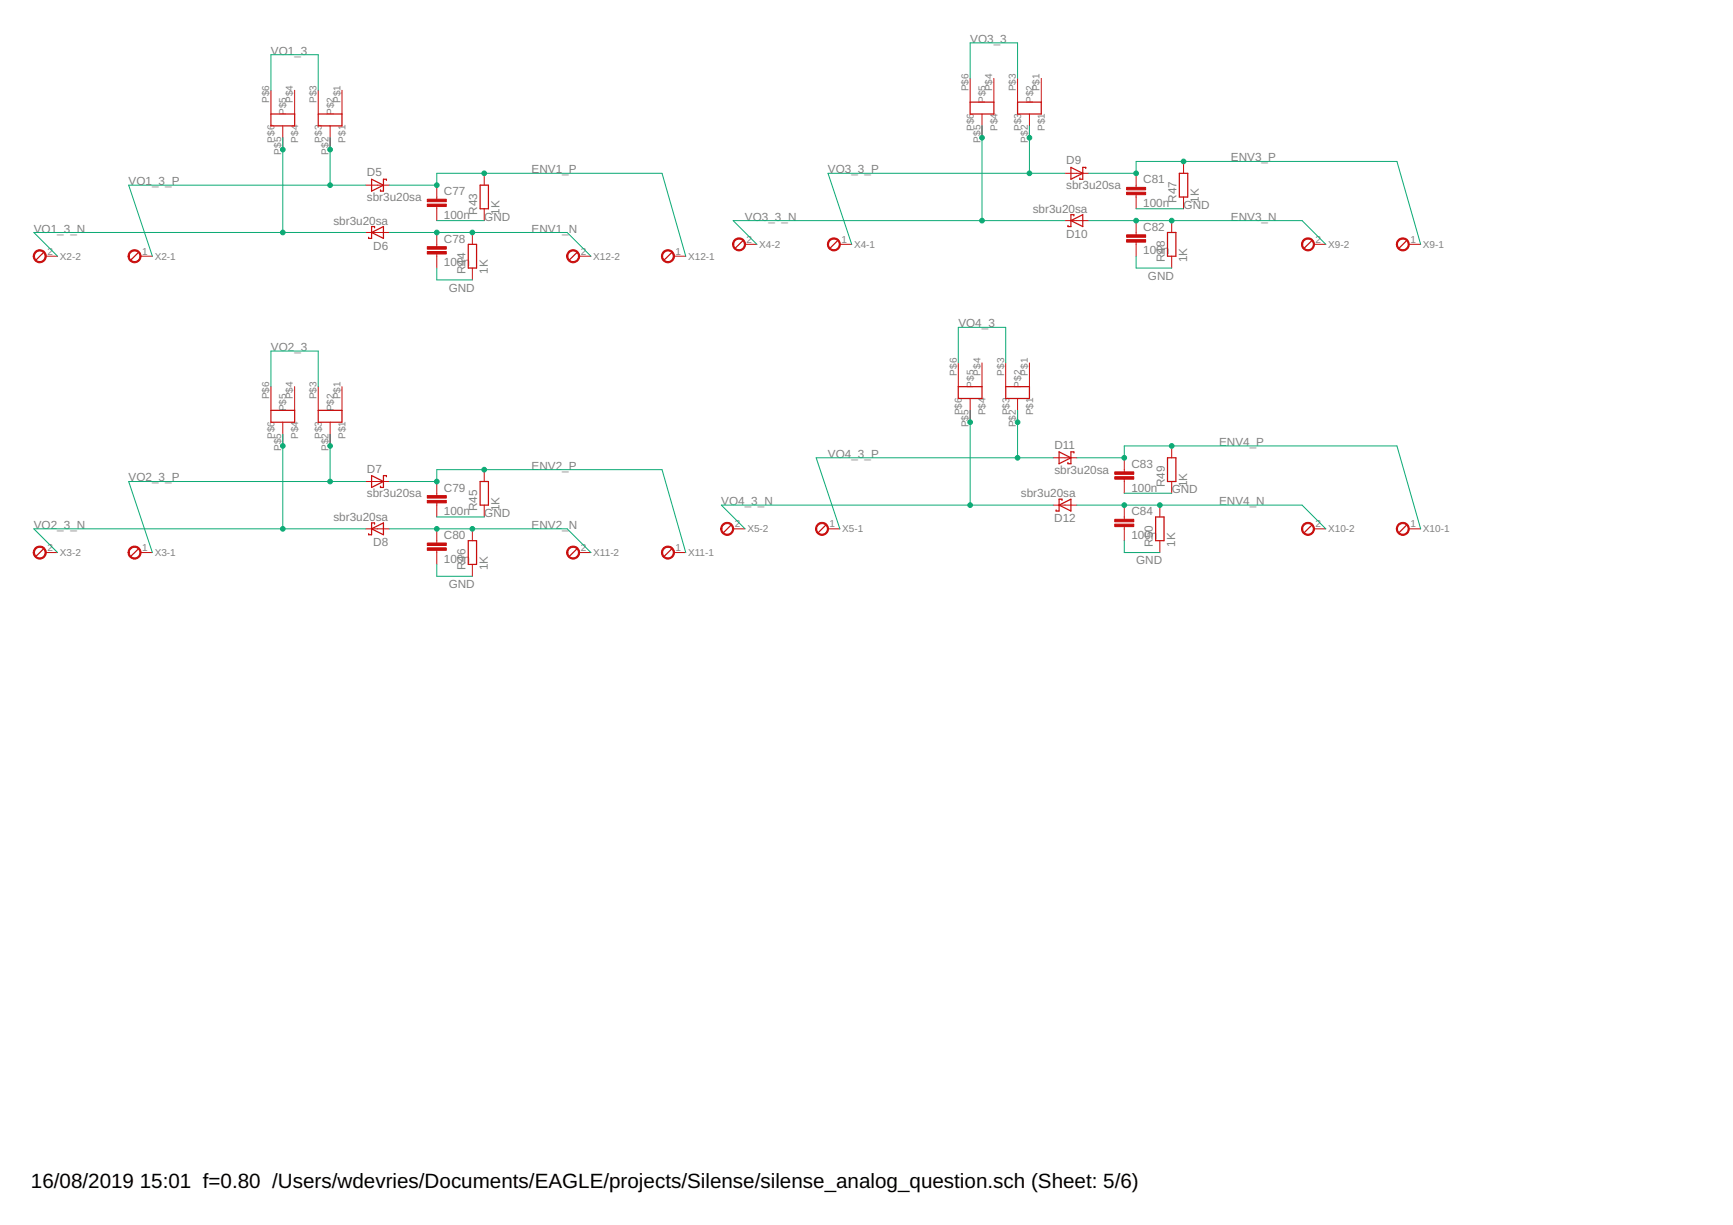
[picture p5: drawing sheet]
<svg xmlns="http://www.w3.org/2000/svg" width="297mm" height="210mm" viewBox="0 0 297 210" stroke-linecap="round" stroke-linejoin="round" font-family="sans-serif">
<g fill="none" stroke="#c90d0c" stroke-width=".21">
<path d="M46.4 19.5h4.1v2.1h-4.1zM54.5 19.5h4.1v2.1h-4.1zM166.3 17.5h4v2h-4zM174.4 17.5h4.1v2h-4.1zM63.7 30.7l2 1-2 1zM63.7 39.8l2-1v2.1zM64.2 39v-.2h-.5v2.1h-.5v-.2M66.2 30.9v-.2h-.5v2h-.5v-.2M82.3 31.7h1.4v4.1h-1.4zM183.6 28.7l2 1-2 1zM183.6 37.8l2-1v2zM184.1 37v-.2h-.5v2h-.6v-.2"/>
<path d="M186.1 28.9v-.2h-.5v2h-.5v-.2M200.1 39.8h1.4v4.1h-1.4zM202.1 29.7h1.5v4.1h-1.5zM7.4 43.3l-1.2 1.2M23.7 43.3l-1.2 1.2M80.3 41.9h1.4v4h-1.4zM98.8 43.3l-1.2 1.2M115.1 43.3l-1.2 1.2M127.3 41.3l-1.2 1.2M143.5 41.3l-1.2 1.2M224.8 41.3l-1.2 1.2M241 41.3l-1.2 1.2"/>
<path d="M46.4 70.3h4.1v2h-4.1zM54.5 70.3h4.1v2h-4.1zM164.3 66.3h4v2h-4zM172.4 66.3h4v2h-4zM181.5 77.4l2.1 1-2.1 1.1zM184.1 77.6v-.2h-.5v2.1h-.6v-.3M200.1 78.4h1.4v4.1h-1.4zM7.4 94.1l-1.2 1.2M23.7 94.1l-1.2 1.2M63.7 90.6l2-1v2zM63.7 81.5l2 1-2 1zM64.2 89.8v-.2h-.5v2h-.5v-.2"/>
<path d="M66.2 81.7v-.2h-.5v2h-.5v-.2M80.3 92.6h1.4v4.1h-1.4zM82.3 82.5h1.4v4.1h-1.4zM98.8 94.1l-1.2 1.2M115.1 94.1l-1.2 1.2M125.3 90l-1.3 1.2M141.5 90l-1.2 1.2M181.5 86.6l2.1-1.1v2.1zM182 85.7v-.2h-.5v2.1h-.5v-.2M198.1 88.6h1.4v4h-1.4zM224.8 90l-1.2 1.2M241 90l-1.2 1.2"/>
</g>
<g fill="#c90d0c" stroke="#c90d0c" stroke-width=".17">
<path d="M22.3 43.1a1.11 1.11 0 0 1 1.8 .3 1.11 1.11 0 0 1-.8 1.6 1.11 1.11 0 0 1-1.4-1.1h.3a.92 .92 0 0 1 1.3-.8 .92 .92 0 0 1 .1 1.6 .92 .92 0 0 1-1.4-.5v-.3h-.3l.1-.3z" fill-rule="evenodd"/>
<path d="M6.1 43.1a1.12 1.12 0 0 1 1.7 .3 1.12 1.12 0 0 1-.7 1.6 1.12 1.12 0 0 1-1.4-1.1h.2a.9 .9 0 0 1 1.3-.9 .9 .9 0 0 1 .2 1.5 .9 .9 0 0 1-1.5-.3v-.3h-.2v-.3z" fill-rule="evenodd"/>
<path d="M22.3 93.8a1.11 1.11 0 0 1 1.8 .4 1.11 1.11 0 0 1-.8 1.6 1.11 1.11 0 0 1-1.4-1.1h.3a.92 .92 0 0 1 1.3-.8 .92 .92 0 0 1 .1 1.6 .92 .92 0 0 1-1.4-.6v-.2h-.3l.1-.3z" fill-rule="evenodd"/>
<path d="M6.1 93.8a1.12 1.12 0 0 1 1.7 .4 1.12 1.12 0 0 1-.7 1.6 1.12 1.12 0 0 1-1.4-1.1h.2a.9 .9 0 0 1 1.3-.9 .9 .9 0 0 1 .2 1.5 .9 .9 0 0 1-1.5-.4v-.2h-.2v-.3z" fill-rule="evenodd"/>
<path d="M142.2 41a1.11 1.11 0 0 1 1.7 .3 1.11 1.11 0 0 1-.7 1.6 1.11 1.11 0 0 1-1.4-1h.2a.92 .92 0 0 1 1.3-.9 .92 .92 0 0 1 .2 1.6 .92 .92 0 0 1-1.5-.5v-.2h-.2l.1-.3z" fill-rule="evenodd"/>
<path d="M125.9 41a1.11 1.11 0 0 1 1.8 .3 1.11 1.11 0 0 1-.8 1.6 1.11 1.11 0 0 1-1.3-1h.2a.92 .92 0 0 1 1.3-.8 .92 .92 0 0 1 .1 1.6 .92 .92 0 0 1-1.4-.6v-.2h-.2v-.3z" fill-rule="evenodd"/>
<path d="M140.2 89.8a1.11 1.11 0 0 1 1.7 .3 1.11 1.11 0 0 1-.7 1.6 1.11 1.11 0 0 1-1.4-1.1h.2a.92 .92 0 0 1 1.3-.8 .92 .92 0 0 1 .2 1.5 .92 .92 0 0 1-1.5-.4v-.3h-.2l.2-.6z" fill-rule="evenodd"/>
<path d="M123.9 89.8a1.11 1.11 0 0 1 1.7 .3 1.11 1.11 0 0 1-.7 1.6 1.11 1.11 0 0 1-1.4-1.1h.2a.92 .92 0 0 1 1.4-.7 .92 .92 0 0 1 .1 1.5 .92 .92 0 0 1-1.4-.5l-.1-.3h-.2l.2-.6z" fill-rule="evenodd"/>
<path d="M239.7 41a1.11 1.11 0 0 1 1.7 .3 1.11 1.11 0 0 1-.7 1.6 1.11 1.11 0 0 1-1.4-1h.2a.92 .92 0 0 1 1.3-.9 .92 .92 0 0 1 .2 1.6 .92 .92 0 0 1-1.4-.5l-.1-.2h-.2l.1-.3z" fill-rule="evenodd"/>
<path d="M223.5 41a1.11 1.11 0 0 1 1.7 .3 1.11 1.11 0 0 1-.7 1.6 1.11 1.11 0 0 1-1.4-1h.2a.92 .92 0 0 1 1.3-.8 .92 .92 0 0 1 .2 1.6 .92 .92 0 0 1-1.5-.6v-.2h-.2v-.3z" fill-rule="evenodd"/>
<path d="M239.7 89.8a1.11 1.11 0 0 1 1.7 .3 1.11 1.11 0 0 1-.7 1.6 1.11 1.11 0 0 1-1.4-1.1h.2a.92 .92 0 0 1 1.3-.8 .92 .92 0 0 1 .2 1.5 .92 .92 0 0 1-1.4-.4l-.1-.3h-.2l.2-.6z" fill-rule="evenodd"/>
<path d="M223.5 89.8a1.11 1.11 0 0 1 1.7 .3 1.11 1.11 0 0 1-.7 1.6 1.11 1.11 0 0 1-1.4-1.1h.2a.92 .92 0 0 1 1.3-.7 .92 .92 0 0 1 .2 1.5 .92 .92 0 0 1-1.5-.5v-.3h-.2l.1-.6z" fill-rule="evenodd"/>
<path d="M113.7 93.8a1.12 1.12 0 0 1 1.8 .4 1.12 1.12 0 0 1-.7 1.6 1.12 1.12 0 0 1-1.4-1.1h.2a.92 .92 0 0 1 1.3-.8 .92 .92 0 0 1 .2 1.6 .92 .92 0 0 1-1.5-.6v-.2h-.2v-.3z" fill-rule="evenodd"/>
<path d="M97.5 93.8a1.12 1.12 0 0 1 1.7 .4 1.12 1.12 0 0 1-.7 1.6 1.12 1.12 0 0 1-1.4-1.1h.2a.91 .91 0 0 1 1.3-.9 .91 .91 0 0 1 .3 1.5 .91 .91 0 0 1-1.5-.4l-.1-.2h-.2l.1-.3z" fill-rule="evenodd"/>
<path d="M113.7 43.1a1.12 1.12 0 0 1 1.8 .3 1.12 1.12 0 0 1-.7 1.6 1.12 1.12 0 0 1-1.4-1.1h.2a.92 .92 0 0 1 1.3-.8 .92 .92 0 0 1 .2 1.6 .92 .92 0 0 1-1.5-.5v-.3h-.2v-.3z" fill-rule="evenodd"/>
<path d="M97.5 43.1a1.12 1.12 0 0 1 1.7 .3 1.12 1.12 0 0 1-.7 1.6 1.12 1.12 0 0 1-1.4-1.1h.2a.91 .91 0 0 1 1.3-.9 .91 .91 0 0 1 .3 1.6 .91 .91 0 0 1-1.5-.4l-.1-.3h-.2l.1-.3z" fill-rule="evenodd"/>
</g>
<g fill="none" stroke="#c90d0c" stroke-width=".17">
<path d="M46.4 15.5v4M50.5 15.5v4M54.5 15.5v4M58.6 15.5v4M166.3 13.4v4.1M168.3 19.5v4.1M170.3 13.4v4.1M174.4 13.4v4.1M176.4 19.5v4.1M178.5 13.4v4.1M48.5 21.6v4M56.6 21.6v4"/>
<path d="M62.7 31.7h4M62.7 39.8h4M74.9 31.7v2.5M74.9 35.4v2.4M74.9 39.8v2.5M81 39.8v2.1M83 29.7v2M83 35.8v2M182.5 29.7h4.1M182.5 37.8h4.1M194.7 29.7v2.4M194.7 33.3v2.5"/>
<path d="M194.7 37.8v2.5M200.8 37.8v2M202.9 27.7v2M202.9 33.8v2M7.8 43.9h2.1M24.1 43.9h2M74.9 43.5v2.4M81 45.9v2.1M99.3 43.9h2M115.5 43.9h2M127.7 41.9h2M144 41.9h2"/>
<path d="M194.7 41.5v2.4M200.8 43.9v2M225.2 41.9h2M241.5 41.9h2M46.4 66.3v4M48.5 72.3v4.1M50.5 66.3v4M54.5 66.3v4M56.6 72.3v4.1M58.6 66.3v4M164.3 62.2v4.1M166.3 68.3v4"/>
<path d="M168.3 62.2v4.1M172.4 62.2v4.1M174.4 68.3v4M176.4 62.2v4.1M180.5 78.4h4.1M192.7 78.4v2.5M200.8 76.4v2M7.8 94.7h2.1M24.1 94.7h2M62.7 82.5h4M62.7 90.6h4M74.9 82.5v2.4"/>
<path d="M74.9 86.1v2.5M74.9 90.6v2.5M74.9 94.3v2.4M81 90.6v2M81 96.7v2M83 80.5v2M83 86.6v2M99.3 94.7h2M115.5 94.7h2M125.7 90.6h2M141.9 90.6h2.1M180.5 86.6h4.1"/>
<path d="M192.7 82.1v2.4M192.7 86.6v2.4M192.7 90.2v2.4M198.8 86.6v2M198.8 92.6v2.1M200.8 82.5v2M225.2 90.6h2M241.5 90.6h2"/>
</g>
<g fill="#c90d0c" stroke="#c90d0c" stroke-width=".17">
<path d="M73.2 35h3.3v.4h-3.3z"/>
<path d="M73.2 34.1h3.3v.5h-3.3z"/>
<path d="M73.2 43.1h3.3v.4h-3.3z"/>
<path d="M73.2 42.3h3.3v.4h-3.3z"/>
<path d="M73.2 85.7h3.3v.5h-3.3z"/>
<path d="M73.2 84.9h3.3v.4h-3.3z"/>
<path d="M73.2 93.9h3.3v.4h-3.3z"/>
<path d="M73.2 93h3.3v.5h-3.3z"/>
<path d="M193.1 32.9h3.3v.5h-3.3z"/>
<path d="M193.1 32.1h3.3v.4h-3.3z"/>
<path d="M193.1 41.1h3.3v.4h-3.3z"/>
<path d="M193.1 40.2h3.3v.5h-3.3z"/>
<path d="M191.1 81.7h3.2v.4h-3.2z"/>
<path d="M191.1 80.9h3.2v.4h-3.2z"/>
<path d="M191.1 89.8h3.2v.4h-3.2z"/>
<path d="M191.1 89h3.2v.4h-3.2z"/>
</g>
<g fill="none" stroke="#0dab76" stroke-width=".17">
<path d="M46.4 15.5v-6.1h8.1v6.1M166.3 13.4v-6.1h8.1v6.1M48.5 23.6v16.2M56.6 23.6v8.1M62.7 39.8h-56.9l4.1 4.1M62.7 31.7h-40.6l4 12.2M66.7 39.8h30.5l4.1 4.1M66.7 31.7h8.2v-2h38.6l4 14.2M74.9 37.8h8.1M168.3 21.6v16.2M176.4 21.6v8.1M182.5 37.8h-56.8l4 4.1"/>
<path d="M182.5 29.7h-40.6l4.1 12.2M186.6 37.8h36.6l4 4.1M186.6 29.7h8.1v-2h44.7l4.1 14.2M194.7 35.8h8.2M74.9 45.9v2.1h6.1M194.7 43.9v2h6.1M46.4 66.3v-6.1h8.1v6.1M48.5 74.4v16.2M56.6 74.4v8.1M164.3 62.2v-6.1h8.1v6.1M166.3 70.3v16.3M174.4 70.3v8.1"/>
<path d="M180.5 78.4h-40.6l4.1 12.2M184.6 78.4h8.1v-2h46.7l4.1 14.2M62.7 82.5h-40.6l4 12.2M62.7 90.6h-56.9l4.1 4.1M66.7 82.5h8.2v-2h38.6l4 14.2M66.7 90.6h30.5l4.1 4.1M74.9 96.7v2h6.1M74.9 88.6h8.1M180.5 86.6h-56.9l4.1 4M184.6 86.6h38.6l4 4M192.7 84.5h8.1M192.7 92.6v2.1h6.1"/>
</g>
<g fill="#0dab76" stroke="#0dab76" stroke-width=".17">
<circle cx="48.5" cy="39.8" r=".4"/>
<circle cx="48.5" cy="25.6" r=".4"/>
<circle cx="56.6" cy="31.7" r=".4"/>
<circle cx="56.6" cy="25.6" r=".4"/>
<circle cx="74.9" cy="82.5" r=".4"/>
<circle cx="83" cy="80.5" r=".4"/>
<circle cx="74.9" cy="90.6" r=".4"/>
<circle cx="81" cy="90.6" r=".4"/>
<circle cx="56.6" cy="82.5" r=".4"/>
<circle cx="56.6" cy="76.4" r=".4"/>
<circle cx="48.5" cy="90.6" r=".4"/>
<circle cx="48.5" cy="76.4" r=".4"/>
<circle cx="194.7" cy="29.7" r=".4"/>
<circle cx="202.9" cy="27.7" r=".4"/>
<circle cx="194.7" cy="37.8" r=".4"/>
<circle cx="200.8" cy="37.8" r=".4"/>
<circle cx="176.4" cy="29.7" r=".4"/>
<circle cx="176.4" cy="23.6" r=".4"/>
<circle cx="168.3" cy="37.8" r=".4"/>
<circle cx="168.3" cy="23.6" r=".4"/>
<circle cx="192.7" cy="78.4" r=".4"/>
<circle cx="200.8" cy="76.4" r=".4"/>
<circle cx="192.7" cy="86.6" r=".4"/>
<circle cx="198.8" cy="86.6" r=".4"/>
<circle cx="174.4" cy="78.4" r=".4"/>
<circle cx="174.4" cy="72.3" r=".4"/>
<circle cx="166.3" cy="86.6" r=".4"/>
<circle cx="166.3" cy="72.3" r=".4"/>
<circle cx="74.9" cy="31.7" r=".4"/>
<circle cx="83" cy="29.7" r=".4"/>
<circle cx="74.9" cy="39.8" r=".4"/>
<circle cx="81" cy="39.8" r=".4"/>
</g>
<g font-size="3.5">
<text x="5.3" y="203.6">16/08/2019</text>
<text x="24" y="203.6">15:01 f=0.80 /Users/wdevries/Documents/EAGLE/projects/Silense/silense_analog_question.sch (Sheet: 5/6)</text>
</g>
<g font-size="2" fill="#808080">
<text x="46.4" y="9.4">VO1_3</text>
<text x="166.3" y="7.3">VO3_3</text>
<text x="91.1" y="29.7">ENV1_P</text>
<text x="141.9" y="29.7">VO3_3_P</text>
<text x="182.7" y="28.2">D9</text>
<text x="211" y="27.7">ENV3_P</text>
<text x="22.1" y="31.7">VO1_3_P</text>
<text x="62.9" y="34.5">sbr3u20sa</text>
<text x="62.9" y="30.2">D5</text>
<text x="76.1" y="33.4">C77</text>
<text x="182.7" y="32.4">sbr3u20sa</text>
<text x="196" y="35.5">100n</text>
<text x="196" y="31.4">C81</text>
<text x="201.7" y="34.8" transform="rotate(-90 201.7 34.8)">R47</text>
<text x="202.9" y="35.8">GND</text>
<text x="205.5" y="34.8" transform="rotate(-90 205.5 34.8)">1K</text>
<text x="5.8" y="39.8">VO1_3_N</text>
<text x="57.1" y="38.5">sbr3u20sa</text>
<text x="76.1" y="37.5">100n</text>
<text x="76.1" y="41.6">C78</text>
<text x="81.8" y="36.8" transform="rotate(-90 81.8 36.8)">R43</text>
<text x="83" y="37.8">GND</text>
<text x="85.6" y="36.8" transform="rotate(-90 85.6 36.8)">1K</text>
<text x="91.1" y="39.8">ENV1_N</text>
<text x="127.7" y="37.8">VO3_3_N</text>
<text x="177" y="36.5">sbr3u20sa</text>
<text x="182.7" y="40.8">D10</text>
<text x="196" y="39.5">C82</text>
<text x="211" y="37.8">ENV3_N</text>
<text x="64" y="42.8">D6</text>
<text x="76.1" y="45.6">100n</text>
<text x="79.8" y="47" transform="rotate(-90 79.8 47)">R44</text>
<text x="83.6" y="47" transform="rotate(-90 83.6 47)">1K</text>
<text x="196" y="43.6">100n</text>
<text x="196.8" y="48">GND</text>
<text x="199.6" y="44.9" transform="rotate(-90 199.6 44.9)">R48</text>
<text x="203.5" y="44.9" transform="rotate(-90 203.5 44.9)">1K</text>
<text x="76.9" y="50">GND</text>
<text x="164.3" y="56.1">VO4_3</text>
<text x="46.4" y="60.2">VO2_3</text>
<text x="180.7" y="76.9">D11</text>
<text x="209" y="76.4">ENV4_P</text>
<text x="22.1" y="82.5">VO2_3_P</text>
<text x="62.9" y="81">D7</text>
<text x="91.1" y="80.5">ENV2_P</text>
<text x="141.9" y="78.4">VO4_3_P</text>
<text x="180.7" y="81.2">sbr3u20sa</text>
<text x="193.9" y="80.2">C83</text>
<text x="199.6" y="83.5" transform="rotate(-90 199.6 83.5)">R49</text>
<text x="203.5" y="83.5" transform="rotate(-90 203.5 83.5)">1K</text>
<text x="57.1" y="89.3">sbr3u20sa</text>
<text x="62.9" y="85.2">sbr3u20sa</text>
<text x="76.1" y="88.3">100n</text>
<text x="76.1" y="84.2">C79</text>
<text x="81.8" y="87.6" transform="rotate(-90 81.8 87.6)">R45</text>
<text x="83" y="88.6">GND</text>
<text x="85.6" y="87.6" transform="rotate(-90 85.6 87.6)">1K</text>
<text x="123.6" y="86.6">VO4_3_N</text>
<text x="175" y="85.2">sbr3u20sa</text>
<text x="180.7" y="89.5">D12</text>
<text x="193.9" y="84.2">100n</text>
<text x="193.9" y="88.3">C84</text>
<text x="200.8" y="84.5">GND</text>
<text x="209" y="86.6">ENV4_N</text>
<text x="5.8" y="90.6">VO2_3_N</text>
<text x="64" y="93.6">D8</text>
<text x="76.1" y="92.3">C80</text>
<text x="91.1" y="90.6">ENV2_N</text>
<text x="193.9" y="92.3">100n</text>
<text x="197.6" y="93.7" transform="rotate(-90 197.6 93.7)">R50</text>
<text x="201.4" y="93.7" transform="rotate(-90 201.4 93.7)">1K</text>
<text x="76.1" y="96.4">100n</text>
<text x="76.9" y="100.8">GND</text>
<text x="79.8" y="97.7" transform="rotate(-90 79.8 97.7)">R46</text>
<text x="83.6" y="97.7" transform="rotate(-90 83.6 97.7)">1K</text>
<text x="194.7" y="96.7">GND</text>
</g>
<g font-size="1.7" fill="#808080">
<text x="46.1" y="17.7" transform="rotate(-90 46.1 17.7)">P$6</text>
<text x="50.2" y="17.7" transform="rotate(-90 50.2 17.7)">P$4</text>
<text x="54.3" y="17.7" transform="rotate(-90 54.3 17.7)">P$3</text>
<text x="58.3" y="17.7" transform="rotate(-90 58.3 17.7)">P$1</text>
<text x="166" y="15.6" transform="rotate(-90 166 15.6)">P$6</text>
<text x="168.9" y="17.7" transform="rotate(-90 168.9 17.7)">P$5</text>
<text x="170.1" y="15.6" transform="rotate(-90 170.1 15.6)">P$4</text>
<text x="174.1" y="15.6" transform="rotate(-90 174.1 15.6)">P$3</text>
<text x="177.1" y="17.7" transform="rotate(-90 177.1 17.7)">P$2</text>
<text x="178.2" y="15.6" transform="rotate(-90 178.2 15.6)">P$1</text>
<text x="49.1" y="19.7" transform="rotate(-90 49.1 19.7)">P$5</text>
<text x="57.2" y="19.7" transform="rotate(-90 57.2 19.7)">P$2</text>
<text x="166.9" y="22.4" transform="rotate(-90 166.9 22.4)">P$6</text>
<text x="171" y="22.4" transform="rotate(-90 171 22.4)">P$4</text>
<text x="175" y="22.4" transform="rotate(-90 175 22.4)">P$3</text>
<text x="179.1" y="22.4" transform="rotate(-90 179.1 22.4)">P$1</text>
<text x="47" y="24.4" transform="rotate(-90 47 24.4)">P$6</text>
<text x="48.2" y="26.5" transform="rotate(-90 48.2 26.5)">P$5</text>
<text x="51.1" y="24.4" transform="rotate(-90 51.1 24.4)">P$4</text>
<text x="55.2" y="24.4" transform="rotate(-90 55.2 24.4)">P$3</text>
<text x="56.3" y="26.5" transform="rotate(-90 56.3 26.5)">P$2</text>
<text x="59.2" y="24.4" transform="rotate(-90 59.2 24.4)">P$1</text>
<text x="168" y="24.4" transform="rotate(-90 168 24.4)">P$5</text>
<text x="176.2" y="24.4" transform="rotate(-90 176.2 24.4)">P$2</text>
<text x="128" y="41.6">2</text>
<text x="144.2" y="41.6">1</text>
<text x="225.5" y="41.6">2</text>
<text x="241.7" y="41.6">1</text>
<text x="8.1" y="43.6">2</text>
<text x="10.3" y="44.5">X2-2</text>
<text x="24.4" y="43.6">1</text>
<text x="26.5" y="44.5">X2-1</text>
<text x="99.5" y="43.6">2</text>
<text x="101.7" y="44.5">X12-2</text>
<text x="115.8" y="43.6">1</text>
<text x="117.9" y="44.5">X12-1</text>
<text x="130.1" y="42.5">X4-2</text>
<text x="146.4" y="42.5">X4-1</text>
<text x="227.6" y="42.5">X9-2</text>
<text x="243.9" y="42.5">X9-1</text>
<text x="164" y="64.4" transform="rotate(-90 164 64.4)">P$6</text>
<text x="168" y="64.4" transform="rotate(-90 168 64.4)">P$4</text>
<text x="172.1" y="64.4" transform="rotate(-90 172.1 64.4)">P$3</text>
<text x="176.2" y="64.4" transform="rotate(-90 176.2 64.4)">P$1</text>
<text x="46.1" y="68.4" transform="rotate(-90 46.1 68.4)">P$6</text>
<text x="49.1" y="70.5" transform="rotate(-90 49.1 70.5)">P$5</text>
<text x="50.2" y="68.4" transform="rotate(-90 50.2 68.4)">P$4</text>
<text x="54.3" y="68.4" transform="rotate(-90 54.3 68.4)">P$3</text>
<text x="57.2" y="70.5" transform="rotate(-90 57.2 70.5)">P$2</text>
<text x="58.3" y="68.4" transform="rotate(-90 58.3 68.4)">P$1</text>
<text x="164.9" y="71.2" transform="rotate(-90 164.9 71.2)">P$6</text>
<text x="166.9" y="66.4" transform="rotate(-90 166.9 66.4)">P$5</text>
<text x="168.9" y="71.2" transform="rotate(-90 168.9 71.2)">P$4</text>
<text x="173" y="71.2" transform="rotate(-90 173 71.2)">P$3</text>
<text x="175" y="66.4" transform="rotate(-90 175 66.4)">P$2</text>
<text x="177.1" y="71.2" transform="rotate(-90 177.1 71.2)">P$1</text>
<text x="47" y="75.2" transform="rotate(-90 47 75.2)">P$6</text>
<text x="48.2" y="77.3" transform="rotate(-90 48.2 77.3)">P$5</text>
<text x="51.1" y="75.2" transform="rotate(-90 51.1 75.2)">P$4</text>
<text x="55.2" y="75.2" transform="rotate(-90 55.2 75.2)">P$3</text>
<text x="56.3" y="77.3" transform="rotate(-90 56.3 77.3)">P$2</text>
<text x="59.2" y="75.2" transform="rotate(-90 59.2 75.2)">P$1</text>
<text x="166" y="73.2" transform="rotate(-90 166 73.2)">P$5</text>
<text x="174.1" y="73.2" transform="rotate(-90 174.1 73.2)">P$2</text>
<text x="8.1" y="94.4">2</text>
<text x="10.3" y="95.3">X3-2</text>
<text x="24.4" y="94.4">1</text>
<text x="26.5" y="95.3">X3-1</text>
<text x="99.5" y="94.4">2</text>
<text x="101.7" y="95.3">X11-2</text>
<text x="115.8" y="94.4">1</text>
<text x="117.9" y="95.3">X11-1</text>
<text x="125.9" y="90.3">2</text>
<text x="128.1" y="91.2">X5-2</text>
<text x="142.2" y="90.3">1</text>
<text x="144.4" y="91.2">X5-1</text>
<text x="225.5" y="90.3">2</text>
<text x="227.6" y="91.2">X10-2</text>
<text x="241.7" y="90.3">1</text>
<text x="243.9" y="91.2">X10-1</text>
</g>
</svg>
